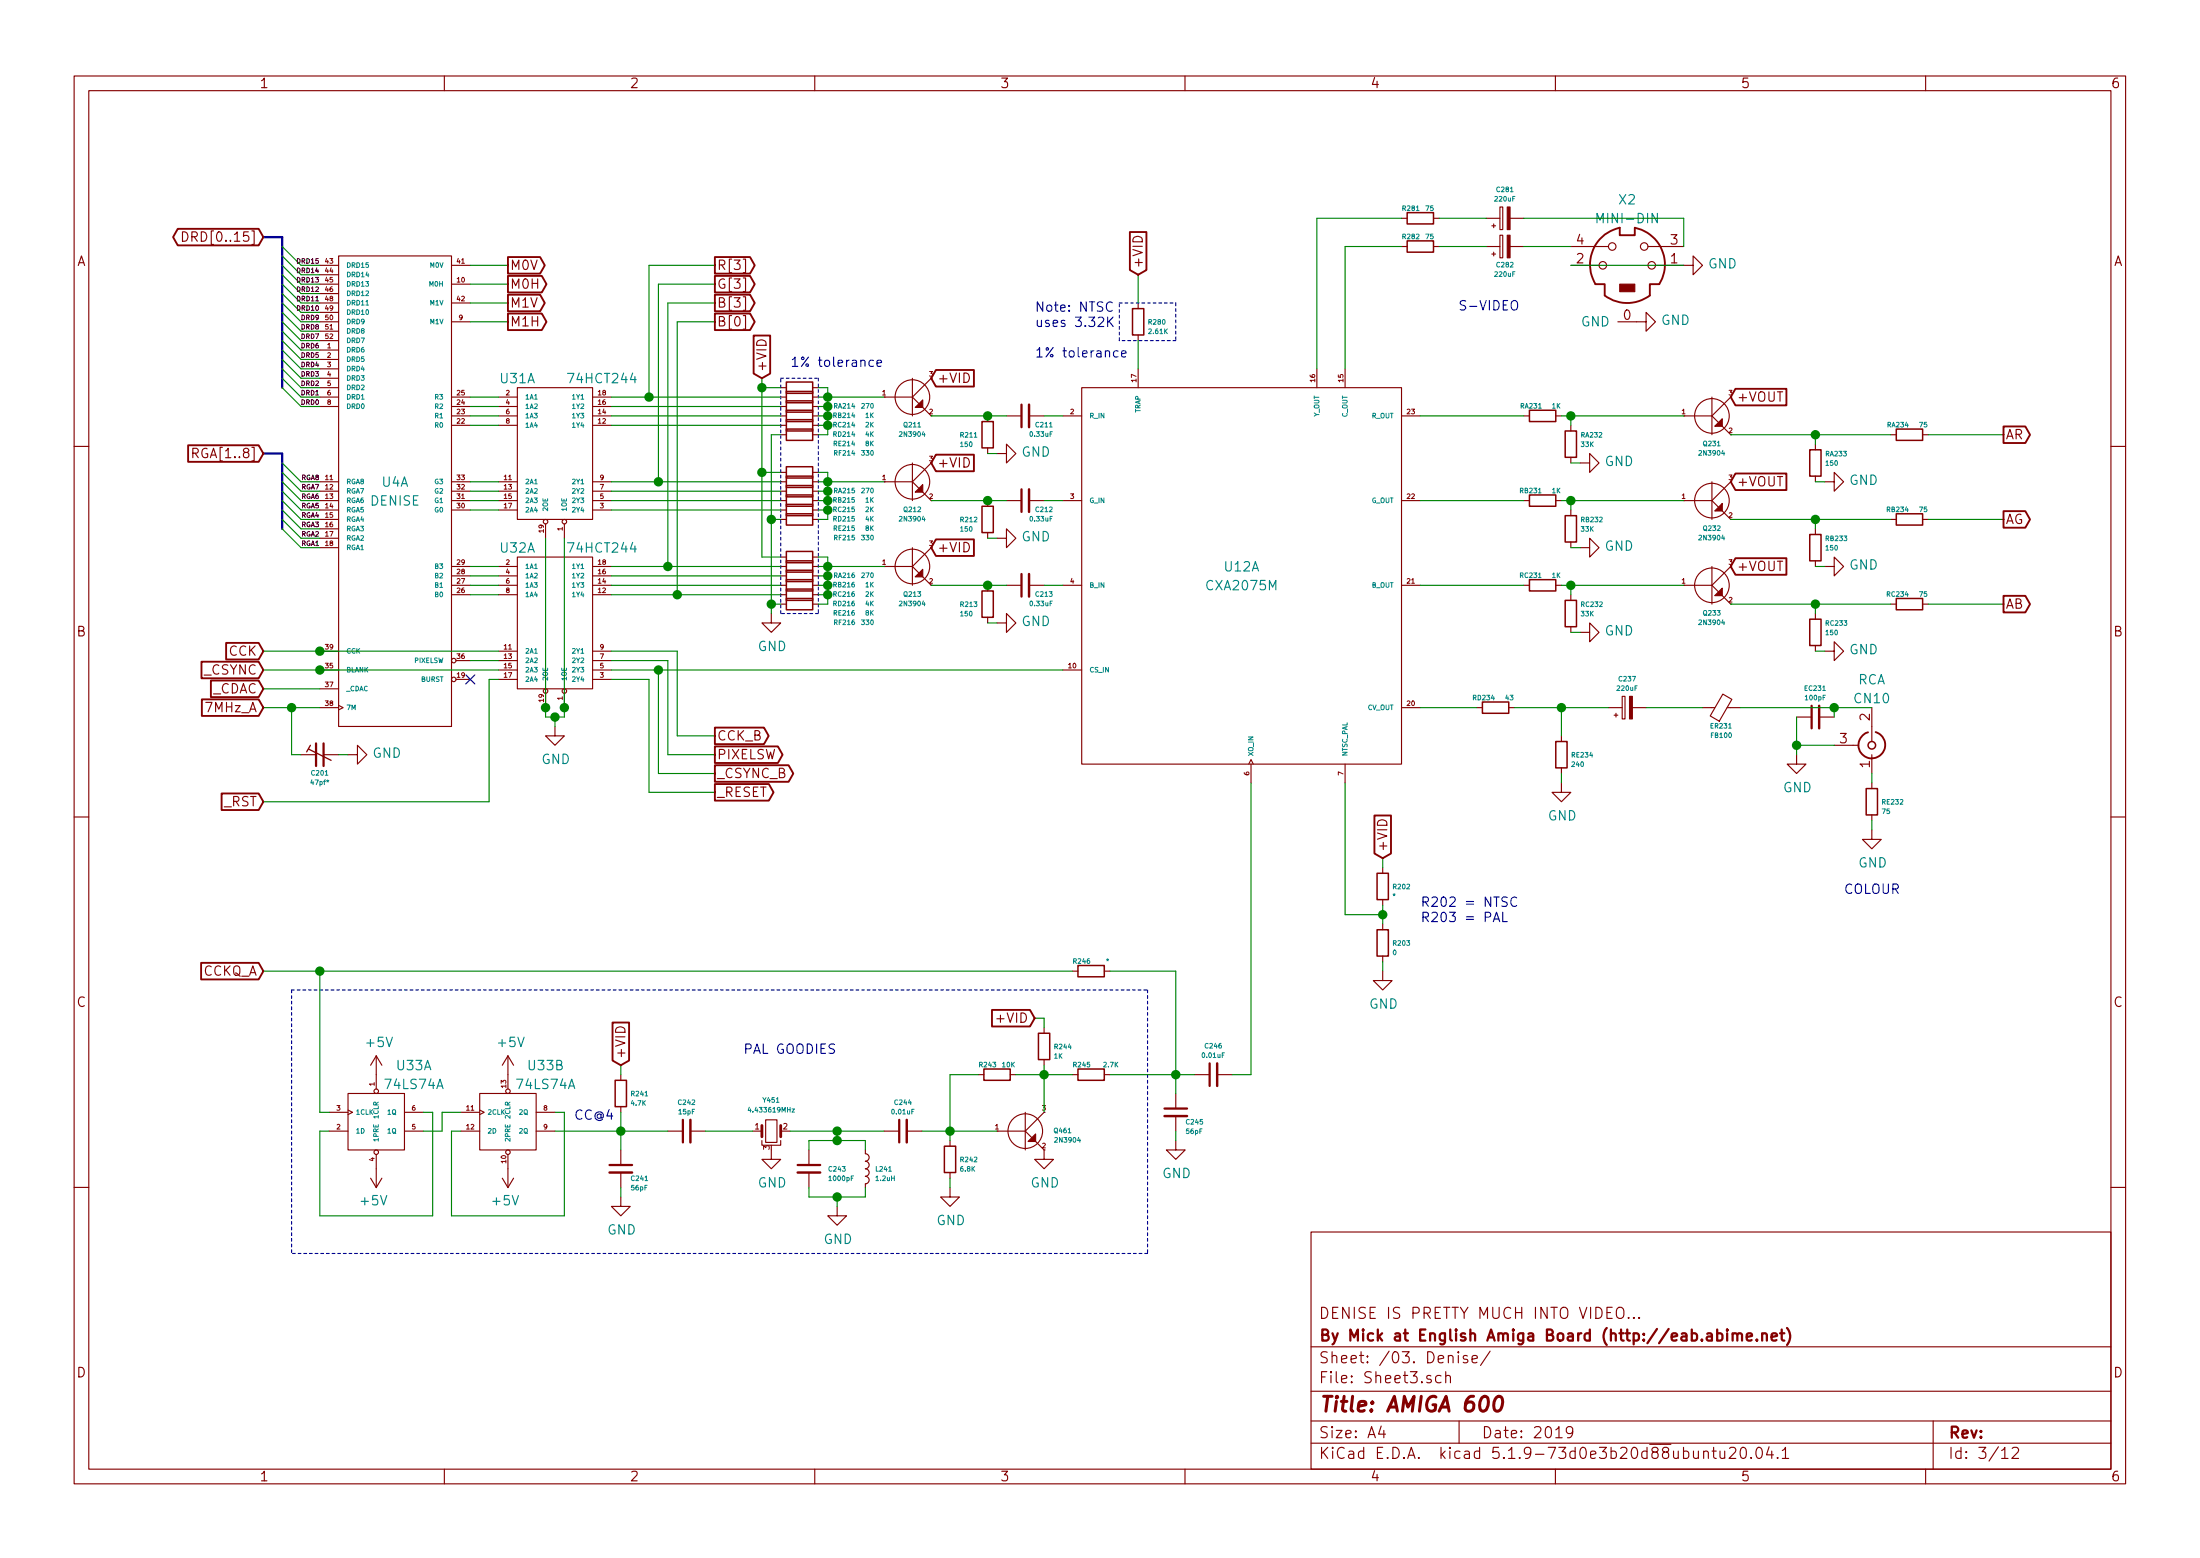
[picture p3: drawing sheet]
<svg xmlns="http://www.w3.org/2000/svg" width="297mm" height="210mm" viewBox="0 0 297 210" stroke-linecap="round" stroke-linejoin="round" font-family="sans-serif">
<g fill="none" stroke="#840000" stroke-width=".15">
<path d="M10 10.3h277v189.9h-277zM12 12.2h273v186.1h-273zM60 10.3v1.9M110 10.3v1.9M160 10.3v1.9M210 10.3v1.9M260 10.3v1.9M24.6 31.3a.64 .64 0 0 1 .8 .6 .64 .64 0 0 1-.8 .7zM43.2 38.3h2.5M43.2 35.8h2.5M43.2 37.1h2.5M43.2 39.6h2.5"/>
<path d="M45.7 34.5h15.3v63.5h-15.3zM61 38.3h2.5M61 35.8h2.5M100.4 35h.3v1.8h-.3M100.4 37.5h.3v1.8h-.3M189.2 33.3h.8M189.2 29.5h.8M193.5 33.3h.8M193.5 29.5h.8M200.7 33.3h1.8M200.7 29.5h1.8M201.4 34.3h.5"/>
<path d="M201.4 30.5h.5M201.7 30.2v.5M201.7 34v.5M202.5 31.7h.4v3.1h-.4zM202.5 27.9h.4v3.1h-.4zM203.9 33.3h1.8M203.9 29.5h1.8M212.1 35.8h3.8M212.1 33.3h5.1M222.5 33.3h4.8M223.5 35.8h5.1v-1.3l1.3 1.3-1.3 1.3v-1.3M43.2 54.9h2.5"/>
<path d="M43.2 53.6h2.5M43.2 52.3h2.5M43.2 47.2h2.5M43.2 48.5h2.5M43.2 49.8h2.5M43.2 51h2.5M43.2 40.9h2.5M43.2 42.2h2.5M43.2 43.4h2.5M43.2 44.7h2.5M43.2 46h2.5M61 57.4h2.5"/>
<path d="M61 56.1h2.5M61 54.9h2.5M61 53.6h2.5M61 40.9h2.5M61 43.4h2.5M67.3 57.4h2.5M67.3 56.1h2.5M67.3 54.9h2.5M67.3 53.6h2.5M69.8 52.3h10.2v17.8h-10.2zM80 57.4h2.5M80 56.1h2.5"/>
<path d="M80 54.9h2.5M80 53.6h2.5M100.4 42.6h.3v1.8h-.3M100.4 40.1h.3v1.8h-.3M105.4 57.4h.8M105.4 56.1h.8M105.4 54.9h.8M105.4 58.7h.8M105.4 53.6h.8M105.4 52.3h.8M109.7 57.4h.8M109.7 56.1h.8"/>
<path d="M109.7 54.9h.8M109.7 58.7h.8M109.7 53.6h.8M109.7 52.3h.8M119.4 53.6h3.8M123.2 51v5.1zM123.2 53.6l2.5 2.5M125.7 51l-2.5 2.6M133.3 56.1v.8M135.9 56.1h2M138.9 56.1h2.1M143.5 56.1h2.5"/>
<path d="M146 52.3h43.2v50.8h-43.2zM153.7 40.9v.8M153.7 45.2v.8M153.7 49.8v2.5M177.8 49.8v2.5M181.6 49.8v2.5M189.2 56.1h2.6M205.7 56.1h.8M210.1 56.1h.7M212.1 57.4v.8M218.4 43.4h3.8v-1.2l1.3 1.2-1.3 1.3v-1.3M227.3 56.1h3.8"/>
<path d="M231.1 53.6v5.1zM231.1 56.1l2.6 2.6M233.7 53.6l-2.6 2.5M245.1 59.9v.8M255.3 58.7h.7M259.6 58.7h.7M10 60.2h2M26 61.2h.5a.34 .34 0 0 0 .3-.4 .34 .34 0 0 0-.3-.3h-.5v1.3M43.2 70.1h2.5M43.2 65h2.5M43.2 66.3h2.5M43.2 67.6h2.5"/>
<path d="M43.2 68.8h2.5M43.2 71.4h2.5M43.2 72.6h2.5M43.2 73.9h2.5M61 79h2.5M61 65h2.5M61 66.3h2.5M61 67.6h2.5M61 68.8h2.5M61 77.7h2.5M61 76.4h2.5M67.3 79h2.5"/>
<path d="M67.3 65h2.5M67.3 66.3h2.5M67.3 67.6h2.5M67.3 68.8h2.5M67.3 77.7h2.5M67.3 76.4h2.5M69.8 75.2h10.2v17.8h-10.2zM73.7 70.7v1.9M76.2 70.7v1.9M80 79h2.5M80 65h2.5M80 66.3h2.5"/>
<path d="M80 67.6h2.5M80 68.8h2.5M80 77.7h2.5M80 76.4h2.5M105.4 79h.8M105.4 70.1h.8M105.4 65h.8M105.4 66.3h.8M105.4 67.6h.8M105.4 68.8h.8M105.4 77.7h.8M105.4 76.4h.8"/>
<path d="M105.4 63.7h.8M105.4 75.2h.8M109.7 79h.8M109.7 70.1h.8M109.7 65h.8M109.7 66.3h.8M109.7 67.6h.8M109.7 68.8h.8M109.7 77.7h.8M109.7 76.4h.8M109.7 63.7h.8M109.7 75.2h.8"/>
<path d="M119.4 65h3.8M119.4 76.4h3.8M123.2 73.9v5.1zM123.2 62.5v5.1zM123.2 76.4l2.5 2.6M123.2 65l2.5 2.6M125.7 73.9l-2.5 2.5M125.7 62.5l-2.5 2.5M133.3 60.4v.8M133.3 67.6v.7M133.3 71.9v.7M133.3 79v.8"/>
<path d="M134.6 61.2h1.3v-1.3l1.3 1.3-1.3 1.3v-1.3M134.6 72.6h1.3v-1.2l1.3 1.2-1.3 1.3v-1.3M135.9 79h2M135.9 67.6h2M138.9 79h2.1M138.9 67.6h2.1M143.5 79h2.5M143.5 67.6h2.5M189.2 79h2.6M189.2 67.6h2.6M205.7 79h.8M205.7 67.6h.8"/>
<path d="M210.1 79h.7M210.1 67.6h.7M212.1 61.7v.8M212.1 68.8v.8M212.1 73.1v.8M213.4 62.5h1.2v-1.3l1.3 1.3-1.3 1.2v-1.2M213.4 73.9h1.2v-1.3l1.3 1.3-1.3 1.3v-1.3M227.3 79h3.8M227.3 67.6h3.8M231.1 76.4v5.1zM231.1 65v5.1zM231.1 79l2.6 2.5"/>
<path d="M231.1 67.6l2.6 2.5M233.7 76.4l-2.6 2.6M233.7 65l-2.6 2.6M245.1 64.3v.7M245.1 71.4v.7M245.1 75.7v.7M246.4 76.4h1.2v-1.2l1.3 1.2-1.3 1.3v-1.3M246.4 65h1.2v-1.3l1.3 1.3-1.3 1.3v-1.3M255.3 70.1h.7M259.6 70.1h.7M285 60.2h2M43.2 90.4h2.5"/>
<path d="M43.2 93h2.5M43.2 95.5h2.5M43.2 87.9h2.5M45.7 95.2l.6 .3-.6 .3M61 80.3h2.5M61.6 91.7h1.9M61.6 89.1h1.9M67.3 91.7h2.5M67.3 80.3h2.5M67.3 90.4h2.5M67.3 89.1h2.5M67.3 87.9h2.5"/>
<path d="M73.7 93.6v1.9M74.9 98v1.3h1.3l-1.3 1.3-1.2-1.3h1.2M76.2 93.6v1.9M80 91.7h2.5M80 80.3h2.5M80 90.4h2.5M80 89.1h2.5M80 87.9h2.5M104.1 82.8v1.3h1.3l-1.3 1.2-1.2-1.2h1.2M105.4 80.3h.8M105.4 81.5h.8M109.7 80.3h.8"/>
<path d="M109.7 81.5h.8M133.3 83.3v.8M134.6 84.1h1.3v-1.3l1.3 1.3-1.3 1.2v-1.2M143.5 90.4h2.5M189.2 95.5h2.6M199.4 95.5h.8M203.7 95.5h.8M210.8 99.3v.8M212.1 80.3v.7M212.1 84.6v.7M213.4 85.3h1.2v-1.2l1.3 1.2-1.3 1.3v-1.3M217.2 95.5h1.8"/>
<path d="M217.9 96.5h.5M218.2 96.3v.5M219 94h.4v3h-.4zM220.4 95.5h1.8M229.9 95.5h1.6M232.6 93.7l1.2 .7-1.7 2.9-1.2-.7zM233.2 95.5h1.7M242.6 96.8h2M245.1 82.8v.8M245.1 87.1v.8M245.6 96.8h2M246.4 87.9h1.2v-1.3l1.3 1.3-1.3 1.2v-1.2"/>
<path d="M252.7 95.5v4.6M255.3 81.5h.7M259.6 81.5h.7M10 110.3h2M40.6 101.8h2.1M43.7 101.8h2M47 101.8h1.3v-1.2l1.2 1.2-1.2 1.3v-1.3M168.6 103.1l.3-.6 .3 .6M168.9 103.1v2.6M181.6 103.1v2.6M186.7 117.1v.8M210.8 105.7v1.2h1.3l-1.3 1.3-1.3-1.3h1.3"/>
<path d="M210.8 103.6v.8M242.6 101.8v1.3h1.2l-1.2 1.3-1.3-1.3h1.3M247.6 100.6h3.4M252.7 112v1.3h1.3l-1.3 1.2-1.2-1.2h1.2M252.7 101.8v2.6M252.7 105.7v.7M252.7 110v.7M285 110.3h2M141 138.7v.7M144.8 131.1h.7M149.1 131.1h.8M186.7 131.1v1.2h1.3l-1.3 1.3-1.3-1.3h1.3"/>
<path d="M186.7 121.4v.8M186.7 124.7v.8M186.7 129v.8M44.4 150.1h2.6M44.4 152.6h2.6M47 147.6h7.6v7.6h-7.6zM47 149.8l.6 .3-.6 .3M50 159l.8 1.3M50.8 142.5v4.5M50.8 155.8v4.5M50.8 142.5l-.8 1.3M50.8 142.5l.8 1.3"/>
<path d="M51.6 159l-.8 1.3M54.6 150.1h2.5M54.6 152.6h2.5M62.2 150.1h2.6M62.2 152.6h2.6M64.8 147.6h7.6v7.6h-7.6zM64.8 149.8l.6 .3-.6 .3M67.8 159l.8 1.3M68.6 142.5v4.5M68.6 155.8v4.5M68.6 142.5l-.8 1.3M68.6 142.5l.7 1.3"/>
<path d="M69.3 159l-.7 1.3M72.4 150.1h2.5M72.4 152.6h2.5M83.8 145v.8M83.8 149.3v.8M83.8 155.2v2M83.8 158.2v2.1M90.2 152.6h2M93.2 152.6h2M101.6 152.6h1.3M102.9 153.9v.7h2.5v-.7M103.4 151.1h1.5v3.1h-1.5z"/>
<path d="M104.1 155.2v1.3h1.3l-1.3 1.2-1.2-1.2h1.2M105.4 152.6h1.3M109.2 155.2v2M109.2 158.2v2.1M116.8 155.2v.5a.51 .51 0 0 1 .5 .5 .51 .51 0 0 1-.5 .5 .51 .51 0 0 1 .5 .5 .51 .51 0 0 1-.5 .5 .51 .51 0 0 1 .5 .5 .51 .51 0 0 1-.5 .5 .51 .51 0 0 1 .5 .6 .51 .51 0 0 1-.5 .5v.5M119.4 152.6h2M122.4 152.6h2.1M128.3 153.9v.8M128.3 158.2v.8M132.1 145h.7M134.6 152.6h3.8M136.4 145h.8"/>
<path d="M138.4 150.1v5.1zM138.4 152.6l2.6 2.6v1.3h1.2l-1.2 1.2-1.3-1.2h1.3M141 143v.8M141 150.1l-2.6 2.5M144.8 145h.7M149.1 145h.8M158.7 153.9v1.3h1.3l-1.3 1.3-1.2-1.3h1.2M158.7 147.6v2M158.7 150.6v2M161.3 145h2M164.3 145h2.1M10 160.2h2"/>
<path d="M83.8 161.5v1.3h1.3l-1.3 1.3-1.3-1.3h1.3M113 162.8v1.3h1.3l-1.3 1.2-1.2-1.2h1.2M128.3 160.3v1.2h1.2l-1.2 1.3-1.3-1.3h1.3M177 166.3h108v32h-108zM218.3 176.7l.3-.3a.53 .53 0 0 1 .7 .5v.5a.51 .51 0 0 1-.8 .4 1.05 1.05 0 0 1-.2-1.1zM219.9 177.8h.1l-.1 .1-.1-.1h.1v.1M220.6 177.8h.1l-.1 .1-.1-.1h.1v.1M221.3 177.8h.1l-.1 .1-.1-.1h.1v.1M285 160.2h2M60 198.3v1.9M110 198.3v1.9M160 198.3v1.9"/>
<path d="M177 194.8h108M177 191.8h108M177 187.8h108M177 181.8h108M186.5 192.5l-.4 1h1M186.8 193v1M194.6 185.7a.48 .48 0 0 0-.8 .2v.4a.48 .48 0 0 0 .8 .2M195.2 185.7a.38 .38 0 0 1 .6 .1v.8M195.2 185.1v1.5M196.9 182.4l-.1 .1 .1 .1 .1-.1-.1-.1v.2M196.9 182.9v1M197 191.8v3"/>
<path d="M198.1 183l-.3-.1-.2 .1v.2a.48 .48 0 0 0 .5 .3l.1 .1-.1 .2-.1 .1-.4-.1M198.8 183.4l.7-.1-.1-.3-.4-.1-.2 .2v.7l.2 .1 .4-.1M201.2 182.3l-1.3 2M210 198.3v1.9M210.1 194h.8M212.3 193.2l-.2 .3h-.3l-.3-.3v-.4l.1-.2 .5-.1 .2 .2a1.19 1.19 0 0 1-.2 1.2l-.5 .1M230 196a.38 .38 0 0 1 .7 0v.8M230 195.8v1M231.2 195.8h.5M231.4 195.3v1.3v.1l.3 .1M232.2 195.8l.1 .9a.4 .4 0 0 0 .6 0M232.9 195.8v1"/>
<path d="M233.5 195.5l.2-.2 .5 .1a.4 .4 0 0 1 .1 .6l-.8 .8h.9M235.2 195.4a.37 .37 0 0 1 .5 .2l.1 .3a.72 .72 0 0 1-.4 .9l-.3-.1a1.26 1.26 0 0 1 .1-1.3zM236.4 196.7v.1v-.1v.1M237.3 195.4a.36 .36 0 0 1 .6 .2 .77 .77 0 0 1-.5 1.2 1 1 0 0 1-.1-1.4zM238.9 195.2l-.4 1.1h.9M239.2 195.8v1M240 196.7h.1l-.1 .1-.1-.1h.1v.1M240.6 195.8l.3-.3 .2-.2v1.5M240.6 196.8h.9M260 198.3v1.9M261 191.8v6.5M270.3 195.8l.3-.3 .1-.2v1.5"/>
<path d="M270.3 196.8h.8M271.7 195.5l.2-.2 .5 .1a.4 .4 0 0 1 .1 .6l-.9 .8h.9"/>
<circle cx="216.4" cy="35.8" r=".51"/>
<circle cx="217.7" cy="33.3" r=".51"/>
<circle cx="222" cy="33.3" r=".51"/>
<circle cx="223" cy="35.8" r=".51"/>
<circle cx="123.2" cy="53.6" r="2.34"/>
<circle cx="231.1" cy="56.1" r="2.34"/>
<circle cx="73.7" cy="70.4" r=".3"/>
<circle cx="76.2" cy="70.4" r=".3"/>
<circle cx="123.2" cy="76.4" r="2.34"/>
<circle cx="123.2" cy="65" r="2.34"/>
<circle cx="231.1" cy="79" r="2.34"/>
<circle cx="231.1" cy="67.6" r="2.34"/>
<circle cx="61.3" cy="89.1" r=".3"/>
<circle cx="61.3" cy="91.7" r=".3"/>
<circle cx="73.7" cy="93.3" r=".3"/>
<circle cx="76.2" cy="93.3" r=".3"/>
<circle cx="50.8" cy="147.3" r=".3"/>
<circle cx="50.8" cy="155.5" r=".3"/>
<circle cx="68.6" cy="147.3" r=".3"/>
<circle cx="68.6" cy="155.5" r=".3"/>
<circle cx="138.4" cy="152.6" r="2.34"/>
</g>
<path d="M202 188.6a.46 .46 0 0 1 .5-.2 .46 .46 0 0 1 .3 .4 1.3 1.3 0 0 1-.5 1.6 .45 .45 0 0 1-.6-.3 1.62 1.62 0 0 1 .3-1.5z" fill="none" stroke="#840000" stroke-width=".41"/>
<g fill="none" stroke="#840000" stroke-width=".3">
<path d="M137.9 54.6v3.1M137.9 66v3.1M137.9 77.5v3M244.6 95.2v3.1M42.7 100.3v3.1M43.7 100.3v3.1M82.3 157.2h3M92.2 151.1v3.1M107.7 157.2h3M121.4 151.1v3.1M157.2 149.6h3.1M163.3 143.5v3.1"/>
<path d="M233.2 179.4v.2l.1-.1-.1-.1v.2M233.2 179.9v1M233.9 179.9v1M237.9 179.9v1M240.3 179.9h.6M240.6 179.4v1.3l.2 .2h.1M241.3 179.2a1.71 1.71 0 0 1 0 2.3M231.9 180a.48 .48 0 0 1 .6 .1l.1 .1-.1 .6a.48 .48 0 0 1-.6 0M233.9 180.1a.38 .38 0 0 1 .7 0v.8M234.6 180.1l.2-.2 .3 .1 .1 .9M235.8 180.4l.8-.1-.1-.3-.4-.1-.3 .2 .1 .7 .2 .1 .4-.1M237.2 180.8h.1l-.1 .1-.1-.1h.1v.1"/>
<path d="M237.9 180.1a.38 .38 0 0 1 .7 0v.8M239.2 180.4l.7-.1v-.3l-.5-.1-.2 .2 .1 .7 .1 .1 .5-.1"/>
</g>
<g fill="none" stroke="#840000" stroke-width=".2">
<path d="M190 32.5h3.5v1.5h-3.5zM190 28.7h3.5v1.5h-3.5zM106.2 56.6h3.5v1.6h-3.5zM106.2 55.4h3.5v1.5h-3.5zM106.2 54.1h3.5v1.5h-3.5zM106.2 57.9h3.5v1.5h-3.5zM106.2 52.8h3.5v1.6h-3.5zM106.2 51.6h3.5v1.5h-3.5zM132.6 56.9h1.5v3.5h-1.5zM152.9 41.7h1.5v3.5h-1.5zM206.5 55.4h3.6v1.5h-3.6zM211.3 58.2h1.6v3.5h-1.6z"/>
<path d="M256 57.9h3.6v1.5h-3.6zM106.2 68.1h3.5v1.5h-3.5zM106.2 66.8h3.5v1.5h-3.5zM106.2 65.5h3.5v1.6h-3.5zM106.2 69.3h3.5v1.6h-3.5zM106.2 64.3h3.5v1.5h-3.5zM106.2 63h3.5v1.5h-3.5zM106.2 78.2h3.5v1.6h-3.5zM106.2 74.4h3.5v1.5h-3.5zM106.2 75.7h3.5v1.5h-3.5zM106.2 77h3.5v1.5h-3.5zM106.2 79.5h3.5v1.5h-3.5z"/>
<path d="M132.6 79.8h1.5v3.5h-1.5zM132.6 68.3h1.5v3.6h-1.5zM206.5 78.2h3.6v1.6h-3.6zM206.5 66.8h3.6v1.5h-3.6zM211.3 69.6h1.6v3.5h-1.6zM244.3 72.1h1.6v3.6h-1.6zM244.3 60.7h1.6v3.6h-1.6zM256 69.3h3.6v1.6h-3.6zM106.2 80.8h3.5v1.5h-3.5zM200.2 94.7h3.5v1.6h-3.5zM211.3 81h1.6v3.6h-1.6zM244.3 83.6h1.6v3.5h-1.6z"/>
<path d="M256 80.8h3.6v1.5h-3.6zM185.9 117.9h1.6v3.5h-1.6zM210.1 100.1h1.5v3.5h-1.5zM252 106.4h1.5v3.6h-1.5zM140.2 139.4h1.5v3.6h-1.5zM145.5 130.3h3.6v1.5h-3.6zM185.9 125.5h1.6v3.5h-1.6zM83.1 145.8h1.5v3.5h-1.5zM127.5 154.7h1.5v3.5h-1.5zM132.8 144.3h3.6v1.5h-3.6zM145.5 144.3h3.6v1.5h-3.6z"/>
<circle cx="252.7" cy="100.6" r=".51"/>
</g>
<g fill="none" stroke="#840000" stroke-width=".25">
<path d="M24 30.9h10.9l.7 1.1-.7 1.1h-10.9l-.6-1.1zM68.6 39.8h4.3l.7 1.1-.7 1.1h-4.3zM68.6 34.7h4.3l.7 1.1-.7 1.1h-4.3zM68.6 37.2h4.6l.6 1.1-.6 1.2h-4.6zM96.5 34.7h4.8l.6 1.1-.6 1.1h-4.8zM96.5 39.8h4.8l.6 1.1-.6 1.1h-4.8zM96.5 37.2h4.8l.6 1.1-.6 1.2h-4.8zM152.6 31.3h2.2v5.1l-1.1 .7-1.1-.7zM220.7 30.8a5 5 0 0 1 3.3 7.5h-1.2v1.6a5 5 0 0 1-6.1 0v-1.6h-1.3M220.7 30.7v1h-2v-1a5.1 5.1 0 0 0-3.3 7.6M68.6 42.3h4.6l.6 1.1-.6 1.1h-4.6zM96.5 42.3h4.8l.6 1.1-.6 1.1h-4.8z"/>
<path d="M101.8 45.3h2.2v5.1l-1.1 .6-1.1-.6zM126.4 49.9h5.1v2.3h-5.1l-.7-1.2zM234.3 52.5h6.9v2.2h-6.9l-.6-1.1zM270.5 57.6h3l.6 1.1-.6 1.1h-3zM25.4 60.1h9.5l.7 1.1-.7 1.1h-9.5zM126.4 61.4h5.1v2.2h-5.1l-.7-1.1zM126.4 72.8h5.1v2.2h-5.1l-.7-1.1zM234.3 63.9h6.9v2.2h-6.9l-.6-1.1zM234.3 75.3h6.9v2.3h-6.9l-.6-1.2zM270.5 69h3l.6 1.1-.6 1.1h-3zM27.2 89.3h7.7l.7 1.1-.7 1.1h-7.7zM27.3 94.4h7.6l.7 1.1-.7 1.1h-7.6z"/>
<path d="M28.5 91.8h6.4l.7 1.2-.7 1.1h-6.4zM30.5 86.8h4.4l.7 1.1-.7 1.1h-4.4zM96.5 98.2h6.6l.7 1.1-.7 1.1h-6.6zM253.2 98.8a1.8 1.8 0 0 1 1.1 2.7 1.8 1.8 0 0 1-2.9 .2 1.8 1.8 0 0 1 .7-2.8l.1-.1M270.5 80.4h3l.6 1.1-.6 1.1h-3zM29.9 107.1h5l.7 1.1-.7 1.1h-5zM96.5 105.8h7.3l.6 1.1-.6 1.1h-7.3zM96.5 103.3h10l.6 1.1-.6 1.1h-10zM96.5 100.7h8.5l.7 1.1-.7 1.2h-8.5zM185.6 110.1h2.2v5.1l-1.1 .6-1.1-.6zM27.2 129.9h7.7l.7 1.2-.7 1.1h-7.7zM82.7 138h2.2v5.1l-1.1 .7-1.1-.7z"/>
<path d="M133.9 136.3h5.2l.6 1.1-.6 1.1h-5.2z"/>
</g>
<g fill="#840000" stroke="#840000" stroke-width=".15">
<path d="M218.7 38.3h2v1.1h-2z"/>
<path d="M203.5 31.7h.4v3.1h-.4z"/>
<path d="M220 94h.4v3h-.4z"/>
<path d="M138.8 154l1-1v1z"/>
<path d="M231.5 80.4l1-1v1z"/>
<path d="M231.5 69l1-1.1v1.1z"/>
<path d="M231.5 57.5l1-1v1z"/>
<path d="M203.5 27.9h.4v3.1h-.4z"/>
<path d="M124.6 76.8v1h-1z"/>
<path d="M124.6 65.4v1h-1z"/>
<path d="M124.6 54v1h-1z"/>
</g>
<path d="M138.9 54.6v3.1M138.9 66v3.1M138.9 77.5v3M245.6 95.2v3.1M82.3 158.2h3M93.2 151.1v3.1M107.7 158.2h3M122.4 151.1v3.1M157.2 150.6h3.1M164.3 143.5v3.1" fill="none" stroke="#840000" stroke-width=".33"/>
<path d="M102.9 151.9v1.5M105.4 151.9v1.5" fill="none" stroke="#840000" stroke-width=".38"/>
<path d="M101.2 149.4l-.2 .5h.4M106.9 149.7h.4l-.4 .4h.4" fill="none" stroke="#008484" stroke-width=".14"/>
<path d="M41.7 101.1l3 1.5M41.9 100.6l-.5 .9" fill="none" stroke="#840000" stroke-width=".18"/>
<path d="M105.4 51h5.1M110.5 51v31.8M151.1 46v-5.1M151.1 40.9h7.6M158.7 40.9v5.1M158.7 46h-7.6M105.4 82.8v-31.8M110.5 82.8h-5.1M39.4 133.6v35.6M39.4 133.6h115.5M154.9 133.6v35.6M154.9 169.2h-115.5" fill="none" stroke="#0000c2" stroke-width=".15" stroke-dasharray=".4 .4"/>
<path d="M35.6 32h2.5v20.3M35.6 61.2h2.5v10.2" fill="none" stroke="#000084" stroke-width=".3"/>
<g fill="none" stroke="#008400" stroke-width=".15">
<path d="M38.1 33.3l2.5 2.5h2.6M38.1 35.8l2.5 2.5h2.6M38.1 38.3l2.5 2.6h2.6M38.1 34.5l2.5 2.6h2.6M38.1 37.1l2.5 2.5h2.6M38.1 39.6l2.5 2.6h2.6M63.5 35.8h5.1M63.5 38.3h5.1M96.5 35.8h-8.9v17.8M96.5 38.3h-7.6v26.7M153.7 37.1v3.8M189.2 29.5h-11.4v20.3"/>
<path d="M189.2 33.3h-7.6v16.5M194.3 29.5h6.4M194.3 33.3h6.4M205.7 29.5h21.6v3.8M205.7 33.3h6.4M212.1 35.8h15.2M38.1 52.3l2.5 2.6h2.6M38.1 51l2.5 2.6h2.6M38.1 40.9l2.5 2.5h2.6M38.1 42.2l2.5 2.5h2.6M38.1 43.4l2.5 2.6h2.6M38.1 44.7l2.5 2.5h2.6"/>
<path d="M38.1 46l2.5 2.5h2.6M38.1 47.2l2.5 2.6h2.6M38.1 48.5l2.5 2.5h2.6M38.1 49.8l2.5 2.5h2.6M63.5 56.1h3.8M63.5 54.9h3.8M63.5 57.4h3.8M63.5 53.6h3.8M63.5 40.9h5.1M63.5 43.4h5.1M82.5 56.1h22.9M82.5 54.9h22.9"/>
<path d="M82.5 57.4h22.9M82.5 53.6h22.9M96.5 40.9h-6.3v35.5M96.5 43.4h-5.1v36.9M102.9 51v24.2h2.5M102.9 52.3h2.5M105.4 58.7h-1.3v24.1M110.5 52.3h1.3v6.4h-1.3M110.5 56.1h1.3M110.5 54.9h1.3M110.5 57.4h1.3M110.5 53.6h8.9"/>
<path d="M125.7 56.1h10.2M141 56.1h2.5M153.7 46v3.8M191.8 56.1h13.9M210.8 56.1h16.5M212.1 56.1v1.3M233.7 58.7h21.6M245.1 58.7v1.2M260.3 58.7h10.2M38.1 67.6l2.5 2.5h2.6M38.1 65l2.5 2.6h2.6M38.1 63.7l2.5 2.6h2.6"/>
<path d="M38.1 71.4l2.5 2.5h2.6M38.1 62.5l2.5 2.5h2.6M38.1 70.1l2.5 2.5h2.6M38.1 66.3l2.5 2.5h2.6M38.1 68.8l2.5 2.6h2.6M63.5 79h3.8M63.5 67.6h3.8M63.5 66.3h3.8M63.5 65h3.8M63.5 68.8h3.8M63.5 76.4h3.8M63.5 77.7h3.8"/>
<path d="M73.7 72.6v24.2h2.5v-24.2M82.5 79h22.9M82.5 67.6h22.9M82.5 66.3h22.9M82.5 65h22.9M82.5 68.8h22.9M82.5 76.4h22.9M82.5 77.7h22.9M102.9 63.7h2.5M104.1 70.1h1.3M110.5 63.7h1.3v6.4h-1.3M110.5 79h1.3"/>
<path d="M110.5 67.6h1.3M110.5 75.2h1.3v6.3h-1.3M110.5 66.3h1.3M110.5 65h8.9M110.5 68.8h1.3M110.5 76.4h8.9M110.5 77.7h1.3M125.7 79h10.2M125.7 67.6h10.2M133.3 61.2h1.3M133.3 72.6h1.3M141 79h2.5"/>
<path d="M141 67.6h2.5M191.8 79h13.9M191.8 67.6h13.9M210.8 79h16.5M210.8 67.6h16.5M212.1 73.9h1.3M212.1 62.5h1.3M212.1 67.6v1.2M212.1 79v1.3M233.7 70.1h21.6M245.1 70.1v1.3M245.1 65h1.3"/>
<path d="M245.1 76.4h1.3M260.3 70.1h10.2M35.6 95.5h7.6M35.6 90.4h31.7M35.6 87.9h31.7M35.6 93h7.6M39.4 95.5v6.3h1.2M63.5 89.1h3.8M63.5 80.3h3.8M67.3 91.7h-1.3v16.5h-30.4M74.9 96.8v1.2M82.5 90.4h61"/>
<path d="M82.5 89.1h7.7v12.7h6.3M82.5 91.7h5.1v15.2h8.9M82.5 87.9h8.9v11.4h5.1M82.5 80.3h22.9M88.9 90.4v14h7.6M104.1 81.5h1.3M110.5 80.3h1.3M133.3 84.1h1.3M191.8 95.5h7.6M204.5 95.5h12.7M210.8 95.5v3.8M212.1 85.3h1.3"/>
<path d="M222.2 95.5h7.7M233.7 81.5h21.6M234.9 95.5h17.8M242.6 96.8v5M245.1 81.5v1.3M245.1 87.9h1.3M247.6 95.5v1.3M260.3 81.5h10.2M45.7 101.8h1.3M168.9 105.7v39.3h-2.5M181.6 105.7v17.7h5.1M186.7 115.8v1.3"/>
<path d="M210.8 104.4v1.3M242.6 100.6h5M252.7 104.4v1.3M252.7 110.7v1.3M35.6 131.1h109.2M43.2 131.1v19h1.2M139.7 137.4h1.3v1.3M149.9 131.1h8.8v16.5M186.7 122.2v2.5M186.7 129.8v1.3M57.1 150.1h1.3v14h-15.2v-11.5h1.2M62.2 150.1h-2.5v2.5h-2.6"/>
<path d="M74.9 150.1h1.3v14h-15.2v-11.5h1.2M74.9 152.6h15.3M83.8 143.8v1.2M83.8 150.1v5.1M95.2 152.6h6.4M106.7 152.6h12.7M109.2 155.2v-1.3h7.6v1.3M113 152.6v1.3M124.5 152.6h10.1M128.3 159v1.3M132.1 145h-3.8v8.9M137.2 145h7.6"/>
<path d="M141 143.8v6.3M149.9 145h11.4M158.7 152.6v1.3M83.8 160.3v1.2M109.2 160.3v1.2h7.6v-1.2M113 161.5v1.3"/>
</g>
<g fill="none" stroke="#0000c2" stroke-width=".15">
<path d="M117.9 48.7l-.3-.1-.3 .2v.4l.1 .2h.5M118.4 49l.6-.1-.1-.2-.3-.1-.2 .2 .1 .6h.4M149.6 42.8v1.3M149.7 43.4l.6 .7M150.2 40.9a.52 .52 0 0 0-.7 0 .52 .52 0 0 0-.1 .6 .47 .47 0 0 0 .2 .5 .47 .47 0 0 0 .6-.1M150.3 42.8l-.7 .7M151 47.4l-.4-.1-.3 .3v.3l.2 .2h.5M151.4 47.7l.6-.1v-.2l-.4-.1-.2 .2 .1 .6h.5M204.1 40.7l.2-.1a.45 .45 0 0 1 .6 .4v.4l-.2 .4a.44 .44 0 0 1-.6-.1l-.1-.3zM201.6 124.4l.5-1.3 .4 1.3M201.8 124h.6M202.9 123.1v1.3h.6"/>
<path d="M203.5 121.1h-.5l-.2 .1a.29 .29 0 0 0 0 .3 .29 .29 0 0 0 .2 .2l.5 .1v.3l-.2 .2h-.5M204.8 121.2a.52 .52 0 0 0-.7 0 .52 .52 0 0 0-.1 .6 .47 .47 0 0 0 .2 .5 .47 .47 0 0 0 .6-.1"/>
</g>
<g fill="#008400" stroke="#008400" stroke-width=".25">
<circle cx="111.8" cy="56.1" r=".51"/>
<circle cx="76.2" cy="95.5" r=".51"/>
<circle cx="111.8" cy="80.3" r=".51"/>
<circle cx="83.8" cy="152.6" r=".51"/>
<circle cx="113" cy="152.6" r=".51"/>
<circle cx="73.7" cy="95.5" r=".51"/>
<circle cx="212.1" cy="79" r=".51"/>
<circle cx="212.1" cy="67.6" r=".51"/>
<circle cx="212.1" cy="56.1" r=".51"/>
<circle cx="133.4" cy="67.6" r=".51"/>
<circle cx="74.9" cy="96.8" r=".51"/>
<circle cx="111.8" cy="57.4" r=".51"/>
<circle cx="111.8" cy="54.9" r=".51"/>
<circle cx="242.6" cy="100.6" r=".51"/>
<circle cx="111.8" cy="53.6" r=".51"/>
<circle cx="111.8" cy="68.8" r=".51"/>
<circle cx="133.4" cy="56.1" r=".51"/>
<circle cx="133.4" cy="79" r=".51"/>
<circle cx="111.8" cy="67.6" r=".51"/>
<circle cx="111.8" cy="66.3" r=".51"/>
<circle cx="111.8" cy="65" r=".51"/>
<circle cx="111.8" cy="76.4" r=".51"/>
<circle cx="104.1" cy="81.5" r=".51"/>
<circle cx="43.2" cy="131.1" r=".51"/>
<circle cx="158.8" cy="145" r=".51"/>
<circle cx="141" cy="145" r=".51"/>
<circle cx="39.4" cy="95.5" r=".51"/>
<circle cx="128.3" cy="152.6" r=".51"/>
<circle cx="186.7" cy="123.4" r=".51"/>
<circle cx="245.1" cy="58.7" r=".51"/>
<circle cx="245.1" cy="70.1" r=".51"/>
<circle cx="245.1" cy="81.5" r=".51"/>
<circle cx="247.7" cy="95.5" r=".51"/>
<circle cx="87.6" cy="53.6" r=".51"/>
<circle cx="210.8" cy="95.5" r=".51"/>
<circle cx="43.2" cy="87.9" r=".51"/>
<circle cx="113" cy="153.9" r=".51"/>
<circle cx="43.2" cy="90.4" r=".51"/>
<circle cx="102.9" cy="52.3" r=".51"/>
<circle cx="102.9" cy="63.7" r=".51"/>
<circle cx="104.1" cy="70.1" r=".51"/>
<circle cx="111.8" cy="77.7" r=".51"/>
<circle cx="111.8" cy="79" r=".51"/>
<circle cx="90.2" cy="76.4" r=".51"/>
<circle cx="91.4" cy="80.3" r=".51"/>
<circle cx="88.9" cy="90.4" r=".51"/>
<circle cx="88.9" cy="65" r=".51"/>
<circle cx="113" cy="161.5" r=".51"/>
</g>
<path d="M62.9 91.1l1.2 1.2M64.1 91.1l-1.2 1.2" fill="none" stroke="#000084" stroke-width=".15"/>
<text font-size="2.8" fill="#840000" x="178" y="190.5">Title: AMIGA 600</text>
<g font-size="2.1" fill="#840000">
<text x="178" y="178">DENISE IS PRETTY MUCH INTO VIDEO...</text>
<text x="178" y="184">Sheet: /03. Denise/</text>
<text x="178" y="181">By Mick at English Amiga Board (http://eab.abime.net)</text>
<text x="178" y="186.7">File: Sheet3.sch</text>
<text x="178" y="196.9">KiCad E.D.A. kicad 5.1.9-73d0e3b20d88ubuntu20.04.1</text>
<text x="178" y="194.1">Size: A4</text>
<text x="200" y="194.1">Date: 2019</text>
<text x="263" y="194.1">Rev:</text>
<text x="263" y="196.9">Id: 3/12</text>
</g>
<g font-size="1.8" fill="#840000">
<text x="35" y="11.9">1</text>
<text x="85" y="11.9">2</text>
<text x="135" y="11.9">3</text>
<text x="185" y="11.9">4</text>
<text x="235" y="11.9">5</text>
<text x="285" y="11.9">6</text>
<text x="10.4" y="35.9">A</text>
<text x="25.8" y="32.6">DRD[0..15]</text>
<text x="212.9" y="35.6">2</text>
<text x="212.9" y="33">4</text>
<text x="225.6" y="35.6">1</text>
<text x="225.6" y="33">3</text>
<text x="285.4" y="35.9">A</text>
<text x="68.8" y="41.5">M1V</text>
<text x="68.8" y="36.4">M0V</text>
<text x="68.8" y="39">M0H</text>
<text x="96.8" y="36.4">R[3]</text>
<text x="96.8" y="41.5">B[3]</text>
<text x="96.8" y="39">G[3]</text>
<text x="154.3" y="36.3" transform="rotate(-90 154.3 36.3)">+VID</text>
<text x="68.8" y="44.1">M1H</text>
<text x="96.8" y="44.1">B[0]</text>
<text x="219.2" y="43.2">0</text>
<text x="103.5" y="50.3" transform="rotate(-90 103.5 50.3)">+VID</text>
<text x="126.5" y="51.7">+VID</text>
<text x="234.5" y="54.2">+VOUT</text>
<text x="270.8" y="59.3">AR</text>
<text x="26.7" y="61.8">RGA[1..8]</text>
<text x="126.5" y="63.1">+VID</text>
<text x="234.5" y="65.7">+VOUT</text>
<text x="270.8" y="70.7">AG</text>
<text x="126.5" y="74.5">+VID</text>
<text x="234.5" y="77.1">+VOUT</text>
<text x="270.8" y="82.2">AB</text>
<text x="10.4" y="85.9">B</text>
<text x="30.9" y="88.5">CCK</text>
<text x="285.4" y="85.9">B</text>
<text x="27.6" y="91.1">_CSYNC</text>
<text x="28.7" y="93.6">_CDAC</text>
<text x="27.9" y="96.1">7MHz_A</text>
<text x="96.8" y="99.9">CCK_B</text>
<text x="248.4" y="100.3">3</text>
<text x="252.5" y="97.3" transform="rotate(-90 252.5 97.3)">2</text>
<text x="96.8" y="107.6">_RESET</text>
<text x="96.8" y="105">_CSYNC_B</text>
<text x="96.8" y="102.5">PIXELSW</text>
<text x="252.5" y="103.6" transform="rotate(-90 252.5 103.6)">1</text>
<text x="30.3" y="108.8">_RST</text>
<text x="187.3" y="115" transform="rotate(-90 187.3 115)">+VID</text>
<text x="27.3" y="131.7">CCKQ_A</text>
<text x="10.4" y="135.9">C</text>
<text x="285.4" y="135.9">C</text>
<text x="84.5" y="143" transform="rotate(-90 84.5 143)">+VID</text>
<text x="134.9" y="138">+VID</text>
<text x="10.4" y="185.9">D</text>
<text x="285.4" y="185.9">D</text>
<text x="35" y="199.9">1</text>
<text x="85" y="199.9">2</text>
<text x="135" y="199.9">3</text>
<text x="185" y="199.9">4</text>
<text x="235" y="199.9">5</text>
<text x="285" y="199.9">6</text>
</g>
<g font-size="1.8" fill="#008484">
<text x="218.6" y="27.6">X2</text>
<text x="216" y="30.1">MINI-DIN</text>
<text x="230.6" y="36.2">GND</text>
<text x="213.5" y="44.1">GND</text>
<text x="224.3" y="43.9">GND</text>
<text x="67.6" y="51.7">U31A</text>
<text x="77" y="51.7">74HCT244</text>
<text x="51.6" y="65.7">U4A</text>
<text x="137.9" y="61.6">GND</text>
<text x="216.7" y="62.9">GND</text>
<text x="249.7" y="65.5">GND</text>
<text x="50.1" y="68.2">DENISE</text>
<text x="67.6" y="74.6">U32A</text>
<text x="77" y="74.6">74HCT244</text>
<text x="137.9" y="73.1">GND</text>
<text x="165.4" y="77.1">U12A</text>
<text x="216.7" y="74.3">GND</text>
<text x="249.7" y="76.9">GND</text>
<text x="163.1" y="79.7">CXA2075M</text>
<text x="102.3" y="87.9">GND</text>
<text x="137.9" y="84.5">GND</text>
<text x="216.7" y="85.8">GND</text>
<text x="249.7" y="88.3">GND</text>
<text x="250.5" y="94.9">CN10</text>
<text x="250.8" y="92.4">RCA</text>
<text x="50.3" y="102.3">GND</text>
<text x="73.1" y="103.1">GND</text>
<text x="240.7" y="106.9">GND</text>
<text x="209" y="110.7">GND</text>
<text x="250.9" y="117.1">GND</text>
<text x="184.9" y="136.1">GND</text>
<text x="49.6" y="141.3">+5V</text>
<text x="67.4" y="141.3">+5V</text>
<text x="52.1" y="147">74LS74A</text>
<text x="53.6" y="144.4">U33A</text>
<text x="69.9" y="147">74LS74A</text>
<text x="71.4" y="144.4">U33B</text>
<text x="102.3" y="160.3">GND</text>
<text x="139.1" y="160.3">GND</text>
<text x="156.9" y="159">GND</text>
<text x="48.8" y="162.7">+5V</text>
<text x="66.6" y="162.7">+5V</text>
<text x="82" y="166.6">GND</text>
<text x="111.2" y="167.9">GND</text>
<text x="126.4" y="165.3">GND</text>
</g>
<g font-size="1.8" fill="#0000c2">
<text x="196.8" y="41.9">S-VIDEO</text>
<text x="139.7" y="42.1">Note: NTSC</text>
<text x="139.7" y="44.1">uses 3.32K</text>
<text x="106.7" y="49.5">1% tolerance</text>
<text x="139.7" y="48.3">1% tolerance</text>
<text x="191.8" y="122.4">R202 = NTSC</text>
<text x="191.8" y="124.5">R203 = PAL</text>
<text x="248.9" y="120.6">COLOUR</text>
<text x="100.3" y="142.2">PAL GOODIES</text>
<text x="77.5" y="151.1">CC@4</text>
</g>
<g font-size="1.1" fill="#840000">
<text x="102" y="152.4">1</text>
<text x="103.9" y="155.1" transform="rotate(-90 103.9 155.1)">3</text>
<text x="105.8" y="152.4">2</text>
</g>
<g font-size=".9" fill="#008484">
<text x="189.5" y="28.4">R281</text>
<text x="192.6" y="28.4">75</text>
<text x="201.9" y="27.2">220uF</text>
<text x="202.2" y="25.9">C281</text>
<text x="189.5" y="32.3">R282</text>
<text x="192.6" y="32.3">75</text>
<text x="46.7" y="36.1">DRD15</text>
<text x="46.7" y="37.4">DRD14</text>
<text x="46.7" y="38.7">DRD13</text>
<text x="46.7" y="39.9">DRD12</text>
<text x="46.7" y="41.2">DRD11</text>
<text x="58.1" y="38.7">M0H</text>
<text x="58.1" y="36.1">M0V</text>
<text x="58.1" y="41.2">M1V</text>
<text x="201.9" y="37.3">220uF</text>
<text x="202.2" y="36.1">C282</text>
<text x="46.7" y="47.5">DRD6</text>
<text x="46.7" y="42.5">DRD10</text>
<text x="46.7" y="43.7">DRD9</text>
<text x="46.7" y="45">DRD8</text>
<text x="46.7" y="46.3">DRD7</text>
<text x="58.1" y="43.7">M1V</text>
<text x="155.2" y="43.8">R280</text>
<text x="155.2" y="45.1">2.61K</text>
<text x="46.7" y="48.8">DRD5</text>
<text x="46.7" y="50.1">DRD4</text>
<text x="46.7" y="51.4">DRD3</text>
<text x="46.7" y="52.6">DRD2</text>
<text x="46.7" y="53.9">DRD1</text>
<text x="58.8" y="53.9">R3</text>
<text x="70.9" y="53.9">1A1</text>
<text x="77.4" y="53.9">1Y1</text>
<text x="46.7" y="55.2">DRD0</text>
<text x="58.8" y="57.7">R0</text>
<text x="58.8" y="56.4">R1</text>
<text x="58.8" y="55.2">R2</text>
<text x="70.9" y="55.2">1A2</text>
<text x="70.9" y="56.4">1A3</text>
<text x="70.9" y="57.7">1A4</text>
<text x="77.4" y="57.7">1Y4</text>
<text x="77.4" y="56.4">1Y3</text>
<text x="77.4" y="55.2">1Y2</text>
<text x="112.6" y="58.9">RD214</text>
<text x="112.6" y="57.7">RC214</text>
<text x="112.6" y="56.4">RB214</text>
<text x="112.6" y="55.1">RA214</text>
<text x="116.4" y="55.1">270</text>
<text x="116.9" y="58.9">4K</text>
<text x="116.9" y="57.7">2K</text>
<text x="116.9" y="56.4">1K</text>
<text x="121.6" y="58.9">2N3904</text>
<text x="122.1" y="57.7">Q211</text>
<text x="129.8" y="59">R211</text>
<text x="139.2" y="58.9">0.33uF</text>
<text x="139.9" y="57.7">C211</text>
<text x="147.1" y="56.4">R_IN</text>
<text x="154" y="55.7" transform="rotate(-90 154 55.7)">TRAP</text>
<text x="178.1" y="56.3" transform="rotate(-90 178.1 56.3)">Y_OUT</text>
<text x="181.9" y="56.3" transform="rotate(-90 181.9 56.3)">C_OUT</text>
<text x="185.2" y="56.4">R_OUT</text>
<text x="205.4" y="55.1">RA231</text>
<text x="209.6" y="55.1">1K</text>
<text x="213.5" y="59">RA232</text>
<text x="254.9" y="57.7">RA234</text>
<text x="259.2" y="57.7">75</text>
<text x="46.7" y="65.3">RGA8</text>
<text x="58.8" y="65.3">G3</text>
<text x="70.9" y="65.3">2A1</text>
<text x="77.4" y="65.3">2Y1</text>
<text x="112.6" y="60.2">RE214</text>
<text x="112.7" y="61.5">RF214</text>
<text x="116.4" y="61.5">330</text>
<text x="116.9" y="60.2">8K</text>
<text x="129.7" y="60.3">150</text>
<text x="213.5" y="60.3">33K</text>
<text x="229.6" y="61.5">2N3904</text>
<text x="230.1" y="60.2">Q231</text>
<text x="246.6" y="61.6">RA233</text>
<text x="246.6" y="62.8">150</text>
<text x="46.7" y="66.6">RGA7</text>
<text x="46.7" y="67.9">RGA6</text>
<text x="46.7" y="69.1">RGA5</text>
<text x="46.7" y="70.4">RGA4</text>
<text x="46.7" y="71.7">RGA3</text>
<text x="58.8" y="69.1">G0</text>
<text x="58.8" y="67.9">G1</text>
<text x="58.8" y="66.6">G2</text>
<text x="70.9" y="66.6">2A2</text>
<text x="70.9" y="67.9">2A3</text>
<text x="70.9" y="69.1">2A4</text>
<text x="74" y="69.1" transform="rotate(-90 74 69.1)">2OE</text>
<text x="76.5" y="69.1" transform="rotate(-90 76.5 69.1)">1OE</text>
<text x="77.4" y="69.1">2Y4</text>
<text x="77.4" y="67.9">2Y3</text>
<text x="77.4" y="66.6">2Y2</text>
<text x="112.6" y="70.4">RD215</text>
<text x="112.6" y="69.1">RC215</text>
<text x="112.6" y="67.8">RB215</text>
<text x="112.6" y="71.6">RE215</text>
<text x="112.6" y="66.5">RA215</text>
<text x="116.4" y="66.5">270</text>
<text x="116.9" y="71.6">8K</text>
<text x="116.9" y="70.4">4K</text>
<text x="116.9" y="69.1">2K</text>
<text x="116.9" y="67.8">1K</text>
<text x="121.6" y="70.4">2N3904</text>
<text x="122.1" y="69.1">Q212</text>
<text x="129.7" y="71.7">150</text>
<text x="129.8" y="70.5">R212</text>
<text x="139.2" y="70.4">0.33uF</text>
<text x="139.9" y="69.1">C212</text>
<text x="147.1" y="67.9">G_IN</text>
<text x="185.2" y="67.9">G_OUT</text>
<text x="205.3" y="66.5">RB231</text>
<text x="209.6" y="66.5">1K</text>
<text x="213.5" y="71.7">33K</text>
<text x="213.6" y="70.5">RB232</text>
<text x="230.1" y="71.6">Q232</text>
<text x="254.8" y="69.1">RB234</text>
<text x="259.2" y="69.1">75</text>
<text x="46.7" y="72.9">RGA2</text>
<text x="46.7" y="74.2">RGA1</text>
<text x="58.8" y="76.8">B3</text>
<text x="70.9" y="76.8">1A1</text>
<text x="77.4" y="76.8">1Y1</text>
<text x="112.6" y="78">RA216</text>
<text x="112.7" y="72.9">RF215</text>
<text x="116.4" y="72.9">330</text>
<text x="116.4" y="78">270</text>
<text x="205.3" y="78">RC231</text>
<text x="209.6" y="78">1K</text>
<text x="229.6" y="72.9">2N3904</text>
<text x="246.6" y="73">RB233</text>
<text x="246.6" y="74.3">150</text>
<text x="58.8" y="80.6">B0</text>
<text x="58.8" y="79.3">B1</text>
<text x="58.8" y="78">B2</text>
<text x="70.9" y="78">1A2</text>
<text x="70.9" y="79.3">1A3</text>
<text x="70.9" y="80.6">1A4</text>
<text x="77.4" y="80.6">1Y4</text>
<text x="77.4" y="79.3">1Y3</text>
<text x="77.4" y="78">1Y2</text>
<text x="112.6" y="81.8">RD216</text>
<text x="112.6" y="79.2">RB216</text>
<text x="112.6" y="80.5">RC216</text>
<text x="112.6" y="83.1">RE216</text>
<text x="116.9" y="81.8">4K</text>
<text x="116.9" y="79.2">1K</text>
<text x="116.9" y="80.5">2K</text>
<text x="116.9" y="83.1">8K</text>
<text x="121.6" y="81.8">2N3904</text>
<text x="122.1" y="80.5">Q213</text>
<text x="129.7" y="83.2">150</text>
<text x="129.8" y="81.9">R213</text>
<text x="139.2" y="81.8">0.33uF</text>
<text x="139.9" y="80.5">C213</text>
<text x="147.1" y="79.3">B_IN</text>
<text x="185.2" y="79.3">B_OUT</text>
<text x="213.5" y="83.2">33K</text>
<text x="213.6" y="81.9">RC232</text>
<text x="230.1" y="83.1">Q233</text>
<text x="254.8" y="80.5">RC234</text>
<text x="259.2" y="80.5">75</text>
<text x="46.7" y="88.2">CCK</text>
<text x="56" y="89.5">PIXELSW</text>
<text x="70.9" y="88.2">2A1</text>
<text x="70.9" y="89.5">2A2</text>
<text x="77.4" y="89.5">2Y2</text>
<text x="77.4" y="88.2">2Y1</text>
<text x="112.7" y="84.3">RF216</text>
<text x="116.4" y="84.3">330</text>
<text x="229.6" y="84.3">2N3904</text>
<text x="246.6" y="84.4">RC233</text>
<text x="246.6" y="85.7">150</text>
<text x="46.7" y="90.7">BLANK</text>
<text x="46.7" y="93.3">_CDAC</text>
<text x="46.7" y="95.8">7M</text>
<text x="56.9" y="92">BURST</text>
<text x="70.9" y="90.7">2A3</text>
<text x="70.9" y="92">2A4</text>
<text x="74" y="91.9" transform="rotate(-90 74 91.9)">2OE</text>
<text x="76.5" y="91.9" transform="rotate(-90 76.5 91.9)">1OE</text>
<text x="77.4" y="92">2Y4</text>
<text x="77.4" y="90.7">2Y3</text>
<text x="147.1" y="90.7">CS_IN</text>
<text x="184.6" y="95.8">CV_OUT</text>
<text x="199" y="94.5">RD234</text>
<text x="203.3" y="94.5">43</text>
<text x="218.4" y="93.2">220uF</text>
<text x="218.7" y="91.9">C237</text>
<text x="243.7" y="93.2">EC231</text>
<text x="243.8" y="94.5">100pF</text>
<text x="231" y="98.3">ER231</text>
<text x="231.1" y="99.6">FB100</text>
<text x="42.1" y="105.9">47pf*</text>
<text x="42.1" y="104.6">C201</text>
<text x="169.2" y="102.1" transform="rotate(-90 169.2 102.1)">XO_IN</text>
<text x="181.9" y="102.1" transform="rotate(-90 181.9 102.1)">NTSC_PAL</text>
<text x="212.3" y="102.2">RE234</text>
<text x="212.3" y="103.5">240</text>
<text x="254.2" y="109.8">75</text>
<text x="254.2" y="108.6">RE232</text>
<text x="188.2" y="120">R202</text>
<text x="188.1" y="121.3">*</text>
<text x="145" y="130">R246</text>
<text x="149.4" y="130">*</text>
<text x="188.1" y="128.9">0</text>
<text x="188.2" y="127.6">R203</text>
<text x="142.3" y="142.8">1K</text>
<text x="142.5" y="141.6">R244</text>
<text x="162.4" y="142.7">0.01uF</text>
<text x="162.8" y="141.5">C246</text>
<text x="85.3" y="149.2">4.7K</text>
<text x="85.3" y="147.9">R241</text>
<text x="91.7" y="149.1">C242</text>
<text x="103.1" y="148.8">Y451</text>
<text x="120.9" y="149.1">C244</text>
<text x="132.3" y="144">R243</text>
<text x="135.4" y="144">10K</text>
<text x="145" y="144">R245</text>
<text x="149" y="144">2.7K</text>
<text x="48" y="153">1D</text>
<text x="48" y="150.4">1CLK</text>
<text x="51.1" y="154.2" transform="rotate(-90 51.1 154.2)">1PRE</text>
<text x="51.1" y="150.9" transform="rotate(-90 51.1 150.9)">1CLR</text>
<text x="52.4" y="153">1Q</text>
<text x="52.4" y="150.4">1Q</text>
<text x="65.8" y="150.4">2CLK</text>
<text x="65.8" y="153">2D</text>
<text x="68.9" y="154.2" transform="rotate(-90 68.9 154.2)">2PRE</text>
<text x="68.9" y="150.9" transform="rotate(-90 68.9 150.9)">2CLR</text>
<text x="70.2" y="150.4">2Q</text>
<text x="70.2" y="153">2Q</text>
<text x="91.7" y="150.4">15pF</text>
<text x="101.4" y="150.1">4.433619MHz</text>
<text x="120.5" y="150.4">0.01uF</text>
<text x="142.4" y="152.9">Q461</text>
<text x="142.6" y="154.2">2N3904</text>
<text x="160.2" y="153">56pF</text>
<text x="160.2" y="151.7">C245</text>
<text x="85.3" y="160.6">56pF</text>
<text x="85.3" y="159.4">C241</text>
<text x="112" y="158.1">C243</text>
<text x="112" y="159.4">1000pF</text>
<text x="118.3" y="158.1">L241</text>
<text x="118.3" y="159.4">1.2uH</text>
<text x="129.7" y="158.1">6.8K</text>
<text x="129.8" y="156.8">R242</text>
</g>
<g font-size=".9">
<text x="40.3" y="35.6">DRD15</text>
<text x="40.3" y="36.8">DRD14</text>
<text x="40.3" y="41.9">DRD10</text>
<text x="40.3" y="39.4">DRD12</text>
<text x="40.3" y="38.1">DRD13</text>
<text x="40.3" y="40.7">DRD11</text>
<text x="40.8" y="45.7">DRD7</text>
<text x="40.8" y="44.5">DRD8</text>
<text x="40.8" y="43.2">DRD9</text>
<text x="40.8" y="47">DRD6</text>
<text x="40.8" y="52.1">DRD2</text>
<text x="40.8" y="50.8">DRD3</text>
<text x="40.8" y="53.4">DRD1</text>
<text x="40.8" y="49.5">DRD4</text>
<text x="40.8" y="48.3">DRD5</text>
<text x="40.8" y="54.6">DRD0</text>
<text x="40.7" y="64.8">RGA8</text>
<text x="40.7" y="68.6">RGA5</text>
<text x="40.7" y="67.3">RGA6</text>
<text x="40.7" y="66.1">RGA7</text>
<text x="40.7" y="71.1">RGA3</text>
<text x="40.7" y="69.9">RGA4</text>
<text x="40.7" y="73.7">RGA1</text>
<text x="40.7" y="72.4">RGA2</text>
</g>
<g font-size=".9" fill="#840000">
<text x="44" y="35.6">43</text>
<text x="61.7" y="35.6">41</text>
<text x="44" y="36.8">44</text>
<text x="44" y="38.1">45</text>
<text x="44" y="39.4">46</text>
<text x="44" y="40.7">48</text>
<text x="44" y="41.9">49</text>
<text x="61.7" y="38.1">10</text>
<text x="61.7" y="40.7">42</text>
<text x="44" y="43.2">50</text>
<text x="44" y="44.5">51</text>
<text x="44" y="45.7">52</text>
<text x="44.2" y="47">1</text>
<text x="62" y="43.2">9</text>
<text x="44.2" y="48.3">2</text>
<text x="44.2" y="49.5">3</text>
<text x="44.2" y="50.8">4</text>
<text x="44.2" y="52.1">5</text>
<text x="44.2" y="53.4">6</text>
<text x="61.7" y="53.4">25</text>
<text x="68.4" y="53.4">2</text>
<text x="80.8" y="53.4">18</text>
<text x="119.2" y="53.4">1</text>
<text x="125.5" y="50.8">3</text>
<text x="153.4" y="51.5" transform="rotate(-90 153.4 51.5)">17</text>
<text x="177.6" y="51.5" transform="rotate(-90 177.6 51.5)">16</text>
<text x="181.4" y="51.5" transform="rotate(-90 181.4 51.5)">15</text>
<text x="233.5" y="53.4">3</text>
<text x="44.2" y="54.6">8</text>
<text x="61.7" y="57.2">22</text>
<text x="61.7" y="55.9">23</text>
<text x="61.7" y="54.6">24</text>
<text x="68.4" y="54.6">4</text>
<text x="68.4" y="55.9">6</text>
<text x="68.4" y="57.2">8</text>
<text x="80.8" y="57.2">12</text>
<text x="80.8" y="55.9">14</text>
<text x="80.8" y="54.6">16</text>
<text x="125.5" y="55.9">2</text>
<text x="144.6" y="55.9">2</text>
<text x="190" y="55.9">23</text>
<text x="227.1" y="55.9">1</text>
<text x="233.5" y="58.4">2</text>
<text x="44" y="64.8">11</text>
<text x="61.7" y="64.8">33</text>
<text x="68.1" y="64.8">11</text>
<text x="81.1" y="64.8">9</text>
<text x="119.2" y="64.8">1</text>
<text x="125.5" y="62.2">3</text>
<text x="233.5" y="64.8">3</text>
<text x="44" y="66.1">12</text>
<text x="44" y="67.3">13</text>
<text x="44" y="68.6">14</text>
<text x="44" y="69.9">15</text>
<text x="44" y="71.1">16</text>
<text x="61.7" y="68.6">30</text>
<text x="61.7" y="67.3">31</text>
<text x="61.7" y="66.1">32</text>
<text x="68.1" y="66.1">13</text>
<text x="68.1" y="67.3">15</text>
<text x="68.1" y="68.6">17</text>
<text x="73.4" y="71.9" transform="rotate(-90 73.4 71.9)">19</text>
<text x="76" y="71.6" transform="rotate(-90 76 71.6)">1</text>
<text x="81.1" y="68.6">3</text>
<text x="81.1" y="67.3">5</text>
<text x="81.1" y="66.1">7</text>
<text x="125.5" y="67.3">2</text>
<text x="144.6" y="67.3">3</text>
<text x="190" y="67.3">22</text>
<text x="227.1" y="67.3">1</text>
<text x="233.5" y="69.9">2</text>
<text x="44" y="72.4">17</text>
<text x="44" y="73.7">18</text>
<text x="61.7" y="77.5">28</text>
<text x="61.7" y="76.2">29</text>
<text x="68.4" y="76.2">2</text>
<text x="68.4" y="77.5">4</text>
<text x="80.8" y="77.5">16</text>
<text x="80.8" y="76.2">18</text>
<text x="119.2" y="76.2">1</text>
<text x="125.5" y="73.7">3</text>
<text x="233.5" y="76.2">3</text>
<text x="61.7" y="80">26</text>
<text x="61.7" y="78.8">27</text>
<text x="68.4" y="78.8">6</text>
<text x="68.4" y="80">8</text>
<text x="80.8" y="80">12</text>
<text x="80.8" y="78.8">14</text>
<text x="125.5" y="78.8">2</text>
<text x="144.6" y="78.8">4</text>
<text x="190" y="78.8">21</text>
<text x="227.1" y="78.8">1</text>
<text x="233.5" y="81.3">2</text>
<text x="44" y="87.6">39</text>
<text x="61.7" y="88.9">36</text>
<text x="68.1" y="87.6">11</text>
<text x="68.1" y="88.9">13</text>
<text x="81.1" y="88.9">7</text>
<text x="81.1" y="87.6">9</text>
<text x="44" y="90.2">35</text>
<text x="44" y="92.7">37</text>
<text x="44" y="95.3">38</text>
<text x="61.7" y="91.5">19</text>
<text x="68.1" y="90.2">15</text>
<text x="68.1" y="91.5">17</text>
<text x="73.4" y="94.7" transform="rotate(-90 73.4 94.7)">19</text>
<text x="76" y="94.5" transform="rotate(-90 76 94.5)">1</text>
<text x="81.1" y="91.5">3</text>
<text x="81.1" y="90.2">5</text>
<text x="144.3" y="90.2">10</text>
<text x="190" y="95.3">20</text>
<text x="168.7" y="104.6" transform="rotate(-90 168.7 104.6)">6</text>
<text x="181.4" y="104.6" transform="rotate(-90 181.4 104.6)">7</text>
<text x="45.5" y="149.9">3</text>
<text x="50.6" y="146.5" transform="rotate(-90 50.6 146.5)">1</text>
<text x="55.7" y="149.9">6</text>
<text x="63" y="149.9">11</text>
<text x="68.4" y="146.8" transform="rotate(-90 68.4 146.8)">13</text>
<text x="73.4" y="149.9">8</text>
<text x="140.7" y="149.9">3</text>
<text x="45.5" y="152.4">2</text>
<text x="55.7" y="152.4">5</text>
<text x="63" y="152.4">12</text>
<text x="73.4" y="152.4">9</text>
<text x="134.4" y="152.4">1</text>
<text x="140.7" y="155">2</text>
<text x="50.6" y="156.7" transform="rotate(-90 50.6 156.7)">4</text>
<text x="68.4" y="156.9" transform="rotate(-90 68.4 156.9)">10</text>
</g>
</svg>
